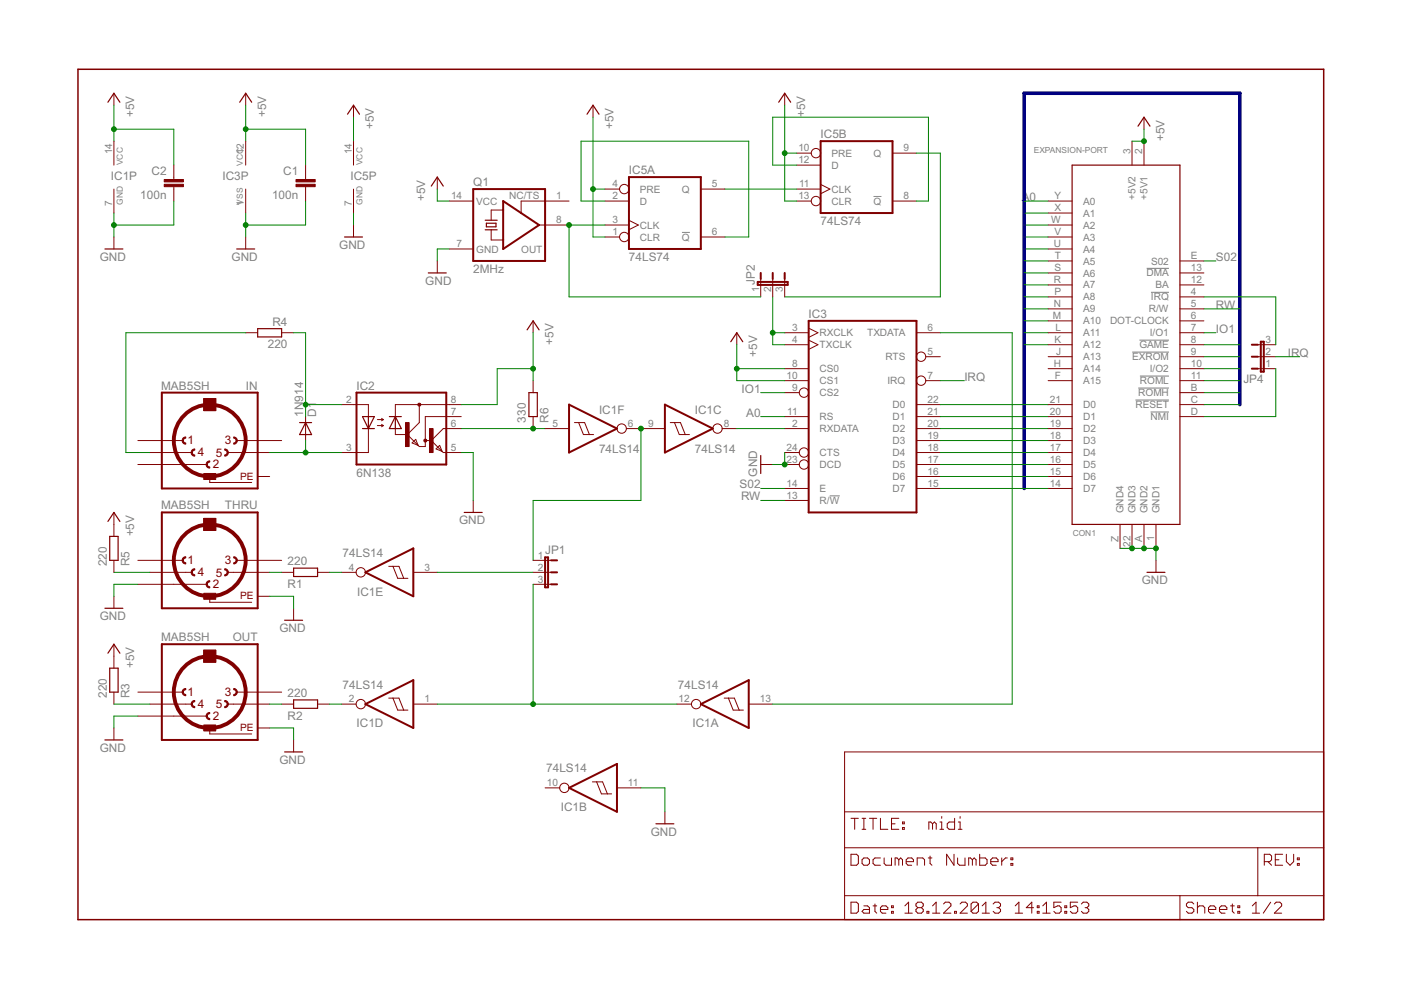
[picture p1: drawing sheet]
<svg xmlns="http://www.w3.org/2000/svg" width="297mm" height="210mm" viewBox="0 0 297 210" stroke-linecap="round" stroke-linejoin="round" font-family="sans-serif">
<path d="M144.6 49.3h1.7M185.2 41.7h1.7M243.1 56.9h4.7M240.1 74.7h7.7M241.6 72.1h6.2M241.7 79.7h6.1M244 62h3.8M240.7 84.8h7.1M241.3 82.3h6.5M243.9 87.4h3.9M175.9 105.1h2.2" fill="none" stroke="#808080" stroke-width=".21"/>
<g fill="none" stroke="#800000" stroke-width=".21">
<path d="M24.2 19.8v2.5M52.1 19.8v2.5M166.4 19.8v2.5M24.2 29.9v5.1M36.9 35v3.1M36.9 39.6v3M52.1 29.9v5.1M64.8 35v3.1M64.8 39.6v3M75 22.3v2.5M75 29.9v5.1M92.7 37.5v2.6"/>
<path d="M125.7 22.3v2.5M168.9 35h5.1M168.9 32.5h3.1M174 39.1l2 1-2 1M189.2 32.5h5.1M240 29.9v5.1M242.5 24.8v2.6M242.5 29.9v5.1M24.2 40.1v5.1M24.2 50.2v2.6M52.1 40.1v5.1M52.1 50.2v2.6"/>
<path d="M75 40.1v5.1M75 47.7v2.5M92.7 55.3v2.6M95.2 42.6h5.1M95.2 52.8h5.1M104.1 48.7v2.2h2.6M106.7 44.5h-2.6v2.2M114.3 47.7h6.3M120.6 42.6h-10.1v2.6M128.3 47.7h5M128.3 42.6h5M128.3 50.2h3.1"/>
<path d="M128.3 40.1h3.1M133.3 46.7l2 1-2 1M148.6 50.2h5.1M148.6 40.1h5.1M161.3 59.1v3.8M163.8 59.1v3.8M166.4 59.1v3.8M168.9 42.6h3.1M168.9 40.1h5.1M189.2 42.6h5.1M222.2 47.7h5.1M222.2 42.6h5.1"/>
<path d="M222.2 52.8h5.1M222.2 45.2h5.1M222.2 50.2h5.1M222.2 57.9h5.1M222.2 55.3h5.1M250.2 57.9h5M250.2 55.3h5M52.1 70.5h2.5M59.7 70.5h2.6M113 68v2.5M156.2 70.5v2.6M166.4 70.5h5"/>
<path d="M166.4 73.1h5M166.4 78.2h5M171.4 69.6l2 .9-2 1M171.4 72.1l2 1-2 1M194.3 70.5h5.1M196.3 75.6h3.1M222.2 70.5h5.1M222.2 73.1h5.1M222.2 75.6h5.1M222.2 78.2h5.1M222.2 62.9h5.1M222.2 65.5h5.1"/>
<path d="M222.2 68h5.1M222.2 60.4h5.1M250.2 70.5h5M250.2 73.1h5M250.2 75.6h5M250.2 78.2h5M250.2 62.9h5M250.2 65.5h5M250.2 68h5M250.2 60.4h5M266.7 73.1h3.8M266.7 75.6h3.8"/>
<path d="M266.7 78.2h3.8M29.2 93.4h9.6M29.2 98.5h14.6M31.8 95.9h8.9M43.2 84.5h2.5v2.6h-2.5zM48.3 95.9h8.9M50.2 93.4h9.5M64.8 88.3v5.1M72.4 85.8h5.7v2.5M78.1 90.9v5h-5.7M80 89h1.3M80 90.2h1.3"/>
<path d="M80.9 88.7l.4 .3M80.9 90l.4 .2M81.3 89l-.4 .2M81.3 90.2l-.4 .3M83.8 90.9v1.2h2.6M86.4 92.1l2.2 2.3M87.4 93.9l.7-.7 .5 1.2zM88.9 85.8v3.8l-2.5 2.5M90.2 93.4h1.2M91.4 93.4l2.6 2.5h3.8M93.2 94.4l.5 1.3-1.2-.5zM97.8 88.3h-7.6v6.4h-1.3l-.3-.3"/>
<path d="M97.8 85.8h-14v2.5M97.8 90.9h-3.8l-2.6 2.5M113 80.7v2.5M113 88.3v2.6M115.6 90.9h5M121.8 89.6h2.2l1 2.5M122.7 89.6l1 2.5h2.2M132.8 90.9h8.2M142.1 89.6h2.2l1 2.5M143 89.6l1 2.5h2.2M153.1 90.9h3.1M161.3 98.5h2.5"/>
<path d="M166.4 88.3h5M166.4 95.9h3.1M166.4 90.9h5M166.4 80.7h5M166.4 83.2h3.1M166.4 98.5h3.1M194.3 93.4h5.1M194.3 85.8h5.1M194.3 88.3h5.1M194.3 95.9h5.1M194.3 90.9h5.1M194.3 98.5h5.1"/>
<path d="M196.3 80.7h3.1M222.2 93.4h5.1M222.2 85.8h5.1M222.2 88.3h5.1M222.2 95.9h5.1M222.2 90.9h5.1M222.2 80.7h5.1M222.2 98.5h5.1M250.2 85.8h5M250.2 88.3h5M250.2 80.7h5M250.2 83.2h5"/>
<path d="M24.2 108.6v5.1M24.2 118.8v2.5M29.2 118.8h9.6M43.2 109.9h2.5v2.6h-2.5zM44.5 101v1.3h8.9M50.2 118.8h9.5M54.6 101h2.6M100.3 106.1v2.5M113 118.8h3.8M166.4 106.1h5M166.4 103.6h5M194.3 103.6h5.1"/>
<path d="M194.3 101h5.1M222.2 103.6h5.1M222.2 101h5.1M237.5 111.2v5.1M240 111.2v5.1M242.5 111.2v5.1M245.1 111.2v5.1M245.1 118.8v2.5M24.2 126.4v2.6M24.2 136.6v5.1M29.2 123.9h14.6M31.8 121.3h8.9"/>
<path d="M43.2 137.9h2.5v2.5h-2.5zM44.5 126.4v1.3h8.9M48.3 121.3h8.9M54.6 126.4h2.6M59.7 121.3h2.6M62.3 129v2.5M67.3 121.3h2.6M72.4 121.3h3.1M82.4 120.1h2.2l1 2.5M83.3 120.1l1 2.5h2.2M87.6 121.3h5.1M113 121.3h3.8"/>
<path d="M113 123.9h3.8M24.2 146.7v2.6M24.2 154.3v2.6M29.2 146.7h9.6M29.2 151.8h14.6M31.8 149.3h8.9M44.5 154.3v1.3h8.9M48.3 149.3h8.9M50.2 146.7h9.5M54.6 154.3h2.6M59.7 149.3h2.6M62.3 156.9v2.5"/>
<path d="M67.3 149.3h2.6M72.4 149.3h3.1M82.4 148h2.2l1 2.6M83.3 148l1 2.6h2.2M87.6 149.3h5.1M143.5 149.3h3.1M153.5 148h2.2l1 2.6M154.4 148l1 2.6h2.2M158.7 149.3h5.1M179.1 159.4h101.5v35.6h-101.5zM115.6 167h3.1M125.6 165.8h2.2l1 2.5"/>
<path d="M126.5 165.8l1 2.5h2.2M130.8 167h5.1M141 172.1v2.6M179.1 179.7h101.5M179.1 172.1h101.5M180.4 173.5h1.6M181.2 173.5v2.3M182.8 173.5h.8M182.8 175.8h.8M183.2 173.5v2.3M184.3 173.5h1.6M185.1 173.5v2.3"/>
<path d="M186.7 173.5v2.3h1.5M189 174.7h.8M190.6 173.5h-1.6v2.3h1.6M191.3 175.5h.4v.3h-.4zM191.3 174.3h.4v.4h-.4zM197.7 174.7l-.4-.4h-.4v1.5M197.7 174.7l.4-.4 .4 .4v1.1M197.7 174.7v1.1M199.3 175.8h.8M199.3 174.3h.4v1.5M199.7 173.1v.4M202.4 173.5v2.3h-1.2l-.4-.3v-.8l.4-.4h1.2"/>
<path d="M203.2 175.8h.8M203.2 174.3h.4v1.5M203.6 173.1v.4M266.7 179.7v10.2M179.1 189.9h101.5M180.4 181.1h1.2l.4 .4v1.6l-.4 .4h-1.2zM180.4 191.3h1.2l.4 .4v1.5l-.4 .4h-1.2zM182.8 182.3l.4-.4h.7l.4 .4v.8l-.4 .4h-.7l-.4-.4zM183.2 192.1h.7l.4 .3v1.2h-1.1l-.4-.4 .4-.4h1.1M185.1 192.1h.8M185.5 191.7v1.5l.4 .4M186.7 192.8h1.5v-.4l-.4-.3h-.8l-.3 .3v.8l.3 .4h.8"/>
<path d="M186.7 181.9h-1.2l-.4 .4v.8l.4 .4h1.2M187.5 181.9v1.2l.3 .4h1.2v-1.6M189 193.2h.4v.4h-.4zM189 192.1h.4v.3h-.4zM190.6 182.3l-.4-.4h-.4v1.6M190.6 182.3l.4-.4 .3 .4v1.2M190.6 182.3v1.2M191.9 193.6h1.5M191.9 192.1l.7-.8v2.3M192.1 182.7h1.6v-.4l-.4-.4h-.8l-.4 .4v.8l.4 .4h.8M194.5 183.5v-1.6h1.1l.4 .4v1.2M194.6 192.4l-.4 .4v.4l.4 .4h.8l.3-.4v-.4l-.3-.4"/>
<path d="M194.6 192.4l-.4-.3v-.4l.4-.4h.8l.3 .4v.4l-.3 .3M194.6 192.4h.8M196.5 193.2h.4v.4h-.4zM196.8 181.9h.8M197.2 181.5v1.6l.4 .4M197.7 193.6h1.6M197.7 192.1l.8-.8v2.3M200 191.7l.4-.4h.8l.4 .4v.4l-1.6 1.5h1.6M202.3 181.1v2.4l-1.6-2.4v2.4M202.4 193.2h.4v.4h-.4zM203 181.9v1.2l.4 .4h1.2v-1.6M203.6 191.7l.3-.4h.8l.4 .4v.4l-1.5 1.5h1.5"/>
<path d="M206.2 182.3l-.4-.4h-.4v1.6M206.2 182.3v1.2M206.2 182.3l.3-.4 .4 .4v1.2M207.5 191.7v1.5l-.4 .4h-.8l-.4-.4M207.5 191.7l-.4-.4h-.8l-.4 .4v1.5M207.5 191.7l-1.6 1.5M207.7 181.1v2.4h1.2l.4-.4v-.8l-.4-.4h-1.2M208.2 193.6h1.6M208.2 192.1l.8-.8v2.3M210.1 182.7h1.5v-.4l-.4-.4h-.8l-.3 .4v.8l.3 .4h.8M210.6 191.7l.4-.4h.7l.4 .4v.4l-.4 .3M211.3 192.4h.4"/>
<path d="M211.7 192.4l.4 .4v.4l-.4 .4h-.7l-.4-.4M212.4 181.9v1.6M213.6 181.9h-.4l-.8 .8M214.3 183.1h.4v.4h-.4zM214.3 181.9h.4v.4h-.4zM215.2 193.6h1.6M215.2 192.1l.8-.8v2.3M219.1 192.4h-1.5l1.2-1.1v2.3M219.9 193.2h.4v.4h-.4zM219.9 192.1h.4v.3h-.4zM221.1 193.6h1.6M221.1 192.1l.8-.8v2.3"/>
<path d="M225 191.3h-1.6v1.1l.8-.3h.4l.4 .3v.8l-.4 .4h-.8l-.4-.4M225.8 193.2h.4v.4h-.4zM225.8 192.1h.4v.3h-.4zM228.5 191.3h-1.6v1.1l.8-.3h.4l.4 .3v.8l-.4 .4h-.8l-.4-.4M229.3 191.7l.4-.4h.7l.4 .4v.4l-.4 .3M230.1 192.4h.3M230.4 192.4l.4 .4v.4l-.4 .4h-.7l-.4-.4M250.2 189.9v5.1M253.1 191.7l-.4-.4h-.8l-.4 .4v.4l.4 .3h.8l.4 .4v.4l-.4 .4h-.8l-.4-.4M253.9 192.4l.4-.3h.8l.3 .3v1.2M253.9 191.3v2.3M256.2 192.8h1.6v-.4l-.4-.3h-.8l-.4 .3v.8l.4 .4h.8"/>
<path d="M258.6 192.8h1.5v-.4l-.4-.3h-.7l-.4 .3v.8l.4 .4h.7M260.9 192.1h.8M261.3 191.7v1.5l.4 .4M262.4 193.2h.4v.4h-.4zM262.4 192.1h.4v.3h-.4zM265.5 193.6h1.6M265.5 192.1l.8-.8v2.3M268.1 182.7h1.1l.4-.4v-.8l-.4-.4h-1.1v2.4M268.8 182.7l.8 .8M269.4 191.3l-1.6 2.3M270.2 191.7l.4-.4h.8l.3 .4v.4l-1.5 1.5h1.5M270.4 182.3h.8"/>
<path d="M271.9 181.1h-1.5v2.4h1.5M272.7 181.1v1.6l.8 .8 .8-.8v-1.6M275.1 183.1h.4v.4h-.4zM275.1 181.9h.4v.4h-.4z"/>
<circle cx="173" cy="32.5" r=".99"/>
<circle cx="132.4" cy="40.1" r=".99"/>
<circle cx="132.4" cy="50.2" r=".99"/>
<circle cx="173" cy="42.6" r=".99"/>
<circle cx="195.3" cy="75.6" r=".99"/>
<circle cx="131.8" cy="90.9" r=".99"/>
<circle cx="152.1" cy="90.9" r=".99"/>
<circle cx="170.5" cy="98.5" r=".99"/>
<circle cx="170.5" cy="95.9" r=".99"/>
<circle cx="170.5" cy="83.2" r=".99"/>
<circle cx="195.3" cy="80.7" r=".99"/>
<circle cx="76.5" cy="121.3" r=".99"/>
<circle cx="76.5" cy="149.3" r=".99"/>
<circle cx="147.6" cy="149.3" r=".99"/>
<circle cx="119.7" cy="167" r=".99"/>
</g>
<g fill="none" stroke="#800000" stroke-width=".25">
<path d="M22.9 21.7l1.3-1.9 1.2 1.9M50.8 21.7l1.3-1.9 1.3 1.9M73.7 24.2l1.3-1.9 1.2 1.9M91.4 39.5l1.3-2 1.3 2M124.5 24.2l1.2-1.9 1.3 1.9M165.1 21.7l1.3-1.9 1.2 1.9M227.3 35h22.9v76.2h-22.9zM241.3 26.8l1.2-2 1.3 2M22.2 52.8h3.9M50.2 52.8h3.8M73 50.2h3.9M90.8 57.9h3.8"/>
<path d="M102.9 48.7h2.5M102.9 46.7h2.5M103.1 47.3h2.1v.8h-2.1zM54.6 69.7h5.1v1.7h-5.1zM111.8 69.9l1.2-1.9 1.3 1.9M154.9 72.5l1.3-2 1.3 2M63.5 89.6h2.6M64.8 89.6l1.3 2.5h-2.6zM76.9 88.3h2.5l-1.3 2.6zM76.9 90.9h2.5M78.1 88.3v2.6M82.5 88.3h2.6"/>
<path d="M83.8 88.3l1.3 2.6h-2.6zM83.8 88.3v2.6M112.1 83.2h1.8v5.1h-1.8zM161.3 96.6v3.8M22.9 110.6l1.3-2 1.2 2M23.3 113.7h1.7v5.1h-1.7zM98.4 108.6h3.8M22.2 129h3.9M22.9 138.5l1.3-1.9 1.2 1.9M60.3 131.5h3.9M62.3 120.5h5v1.7h-5zM243.2 121.3h3.8"/>
<path d="M22.2 156.9h3.9M23.3 141.7h1.7v5h-1.7zM60.3 159.4h3.9M62.3 148.4h5v1.8h-5zM139.1 174.7h3.8"/>
</g>
<g fill="none" stroke="#800000" stroke-width=".42">
<path d="M133.3 37.5h15.3v15.3h-15.3zM174 29.9h15.2v15.3h-15.2zM100.3 40.1h15.3v15.2h-15.3zM106.7 42.6l7.6 5.1-7.6 5.1zM160.7 59.8h6.3v.6h-6.3zM161.3 57.9v1.2M163.8 57.9v1.2M166.4 57.9v1.2M171.4 68h22.9v40.6h-22.9zM265.4 73.1h1.3M265.4 75.6h1.3M265.4 78.2h1.3"/>
<path d="M267.3 72.5h.6v6.3h-.6zM34.3 83.2h20.3v20.4h-20.3zM75.6 83.2h19v15.3h-19zM120.6 85.8l10.2 5.1-10.2 5zM141 85.8l10.1 5.1-10.1 5zM34.3 108.6h20.3v20.4h-20.3zM115.6 118.2h.6v6.3h-.6zM116.8 118.8h1.3M34.3 136.6h20.3v20.3h-20.3zM77.5 121.3l10.1-5v10.1zM116.8 123.9h1.3M116.8 121.3h1.3"/>
<path d="M77.5 149.3l10.1-5.1v10.1zM148.6 149.3l10.1-5.1v10.1zM120.6 167l10.2-5v10.1z"/>
</g>
<g fill="#800000" stroke="#800000" stroke-width=".21">
<path d="M47.6 96.5l.3-.1 .3-.5h.2l-.1 .4-.3 .3-.4 .1z" fill-rule="evenodd"/>
<path d="M47.6 95.2l.6 .2 .2 .5h-.2l-.3-.4-.3-.1z" fill-rule="evenodd"/>
<path d="M38.8 92.9l.6-.3v.3l-.4 .2-.1 .3h-.3z" fill-rule="evenodd"/>
<path d="M38.6 93.4h.3l.2 .4 .3 .1v.3l-.6-.2z" fill-rule="evenodd"/>
<path d="M49.6 93.9l.2-.1 .3-.4h.2l-.1 .4-.3 .3-.3 .1z" fill-rule="evenodd"/>
<path d="M49.6 92.6l.5 .3 .2 .5h-.2l-.3-.4-.2-.1z" fill-rule="evenodd"/>
<path d="M43.9 97.9l.6-.2v.3l-.5 .2v.3h-.3z" fill-rule="evenodd"/>
<path d="M43.7 98.5h.3l.2 .4 .3 .1v.3l-.6-.3z" fill-rule="evenodd"/>
<path d="M40.7 95.4l.6-.2v.2l-.4 .3-.1 .2h-.3z" fill-rule="evenodd"/>
<path d="M40.5 95.9h.3l.2 .5 .3 .1v.2l-.6-.2z" fill-rule="evenodd"/>
<path d="M48.2 121.3h.2l-.2 .6-.6 .2v-.2l.4-.3z" fill-rule="evenodd"/>
<path d="M47.6 120.6l.6 .2 .2 .5h-.2l-.3-.4-.3-.1z" fill-rule="evenodd"/>
<path d="M38.8 118.3l.6-.3v.3l-.4 .2-.1 .3h-.3z" fill-rule="evenodd"/>
<path d="M38.6 118.8h.3l.1 .3 .4 .2v.3l-.6-.2z" fill-rule="evenodd"/>
<path d="M50.1 118.8h.2l-.1 .3-.3 .4-.3 .1v-.3l.2-.1z" fill-rule="evenodd"/>
<path d="M49.6 118l.5 .3 .2 .5h-.2l-.3-.4-.2-.1z" fill-rule="evenodd"/>
<path d="M43.9 123.3l.6-.2v.3l-.3 .1-.2 .4h-.3z" fill-rule="evenodd"/>
<path d="M43.7 123.9h.3v.3l.5 .2v.3l-.6-.3z" fill-rule="evenodd"/>
<path d="M40.7 120.8l.6-.2v.2l-.3 .1-.2 .4h-.3z" fill-rule="evenodd"/>
<path d="M40.5 121.3h.3l.1 .3 .4 .3v.2l-.6-.2z" fill-rule="evenodd"/>
<path d="M47.6 149.8l.3-.1 .3-.4h.2l-.1 .3-.3 .4-.4 .1z" fill-rule="evenodd"/>
<path d="M47.6 148.5l.6 .2 .2 .6h-.2l-.2-.3-.4-.2z" fill-rule="evenodd"/>
<path d="M38.8 146.2l.6-.2v.2l-.4 .2-.1 .3h-.3z" fill-rule="evenodd"/>
<path d="M38.6 146.7h.3l.1 .3 .4 .3v.2l-.6-.2z" fill-rule="evenodd"/>
<path d="M49.6 147.3l.2-.1 .3-.5h.2l-.1 .4-.3 .3-.3 .1z" fill-rule="evenodd"/>
<path d="M49.6 146l.5 .2 .2 .5h-.2l-.1-.3-.4-.2z" fill-rule="evenodd"/>
<path d="M43.9 151.3l.6-.2v.2l-.5 .2v.3h-.3z" fill-rule="evenodd"/>
<path d="M43.7 151.8h.3v.3l.5 .2v.3l-.6-.2z" fill-rule="evenodd"/>
<path d="M40.7 148.7l.6-.2v.3l-.4 .2-.1 .3h-.3z" fill-rule="evenodd"/>
<path d="M40.5 149.3h.3l.1 .3 .4 .2v.3l-.6-.3z" fill-rule="evenodd"/>
<circle cx="88.9" cy="85.8" r=".32"/>
<circle cx="90.2" cy="93.4" r=".32"/>
</g>
<g fill="#800000" stroke="#800000" stroke-width=".21">
<path d="M86 89.6h.7v5.1h-.7z"/>
<path d="M91.1 90.9h.7v5h-.7z"/>
<path d="M34.8 39.1h4.1v.5h-4.1z"/>
<path d="M34.8 38.1h4.1v.5h-4.1z"/>
<path d="M62.8 39.1h4v.5h-4z"/>
<path d="M62.8 38.1h4v.5h-4z"/>
<path d="M43.2 84.5h2.5v2.6h-2.5z"/>
<path d="M43.2 100.4h2.5v1.3h-2.5z"/>
<path d="M43.2 109.9h2.5v2.6h-2.5z"/>
<path d="M43.2 125.8h2.5v1.3h-2.5z"/>
<path d="M43.2 137.9h2.5v2.5h-2.5z"/>
<path d="M43.2 153.7h2.5v1.3h-2.5z"/>
</g>
<path d="M16.5 14.7h264.1v180.3h-264.1z" fill="none" stroke="#800000" stroke-width=".32"/>
<g fill="none" stroke="#800000" stroke-width=".83">
<circle cx="44.5" cy="93.4" r="7.6"/>
<circle cx="44.5" cy="118.8" r="7.6"/>
<circle cx="44.5" cy="146.7" r="7.6"/>
</g>
<path d="M262.9 85.8v-66h-45.8v83.8" fill="none" stroke="#000080" stroke-width=".76"/>
<g fill="none" stroke="#008000" stroke-width=".21">
<path d="M24.2 22.3v7.6M24.2 27.4h12.7v7.6M52.1 27.4h12.7v7.6M52.1 22.3v7.6M75 24.8v5.1M125.7 24.8v25.4h2.6M166.4 22.3v20.3h2.5M166.4 32.5h2.5M168.9 35h-5.1v-10.2h33v17.8h-2.5M194.3 32.5h5.1v30.4h-33M242.5 27.4v2.5h-2.5M24.2 45.2v5"/>
<path d="M36.9 42.6v5.1h-12.7M52.1 45.2v5M64.8 42.6v5.1h-12.7M75 45.2v2.5M92.7 40.1v2.5h2.5M95.2 52.8h-2.5v2.5M125.7 40.1h2.6M128.3 47.7h-7.7v15.2h40.7M128.3 42.6h-5.1v-12.7h35.5v20.3h-5M153.7 40.1h15.2M217.1 47.7h5.1M217.1 52.8h5.1"/>
<path d="M217.1 42.6h5.1M217.1 50.2h5.1M217.1 55.3h5.1M217.1 45.2h5.1M217.1 57.9h5.1M255.2 55.3h2.6M52.1 70.5h-25.4v25.4h5.1M62.3 70.5h2.5v17.8M113 78.2h-7.6v7.6h-7.6M113 70.5v10.2M156.2 78.2h10.2M156.2 73.1v7.6h10.2"/>
<path d="M163.8 70.5h2.6M163.8 62.9v10.2h2.6M199.4 70.5h15.2v78.8h-50.8M217.1 70.5h5.1M217.1 73.1h5.1M217.1 65.5h5.1M217.1 62.9h5.1M217.1 60.4h5.1M217.1 68h5.1M255.2 70.5h2.6M255.2 78.2h7.7M255.2 73.1h7.7"/>
<path d="M255.2 65.5h7.7M255.2 62.9h15.3v10.2M255.2 75.6h7.7M270.5 78.2v10.1h-15.3M270.5 75.6h5.1M57.2 95.9h15.2M64.8 85.8h7.6M64.8 93.4v2.5M97.8 95.9h2.5v10.2M97.8 90.9h17.8M135.9 90.9v15.2h-22.9v12.7M156.2 90.9h10.2"/>
<path d="M161.3 88.3h5.1M161.3 83.2h5.1M166.4 95.9v2.6h-2.6M199.4 95.9h22.8M199.4 85.8h22.8M199.4 98.5h22.8M199.4 90.9h22.8M199.4 80.7h5M199.4 88.3h22.8M199.4 93.4h22.8M255.2 85.8h7.7M255.2 80.7h7.7"/>
<path d="M255.2 83.2h7.7M161.3 103.6h5.1M161.3 106.1h5.1M199.4 103.6h22.8M199.4 101h22.8M237.5 116.3h7.6v2.5M24.2 121.3h7.6M29.2 123.9h-5v2.5M57.2 126.4h5.1v2.6M57.2 121.3h2.5M69.9 121.3h2.5M92.7 121.3h20.3"/>
<path d="M113 123.9v25.4M24.2 149.3h7.6M29.2 151.8h-5v2.5M57.2 154.3h5.1v2.6M57.2 149.3h2.5M69.9 149.3h2.5M92.7 149.3h50.8M135.9 167h5.1v5.1"/>
</g>
<g fill="#008000" stroke="#008000" stroke-width=".21">
<circle cx="64.8" cy="85.8" r=".51"/>
<circle cx="64.8" cy="95.9" r=".51"/>
<circle cx="24.2" cy="47.7" r=".51"/>
<circle cx="52.1" cy="47.7" r=".51"/>
<circle cx="245.1" cy="116.3" r=".51"/>
<circle cx="242.5" cy="116.3" r=".51"/>
<circle cx="240" cy="116.3" r=".51"/>
<circle cx="166.4" cy="98.5" r=".51"/>
<circle cx="113" cy="90.9" r=".51"/>
<circle cx="113" cy="78.2" r=".51"/>
<circle cx="24.2" cy="27.4" r=".51"/>
<circle cx="52.1" cy="27.4" r=".51"/>
<circle cx="242.5" cy="29.9" r=".51"/>
<circle cx="156.2" cy="78.2" r=".51"/>
<circle cx="125.7" cy="40.1" r=".51"/>
<circle cx="166.4" cy="32.5" r=".51"/>
<circle cx="163.8" cy="70.5" r=".51"/>
<circle cx="135.9" cy="90.9" r=".51"/>
<circle cx="113" cy="149.3" r=".51"/>
<circle cx="120.6" cy="47.7" r=".51"/>
</g>
<g font-size="2.8" fill="#808080">
<text x="28.5" y="24.9" transform="rotate(-90 28.5 24.9)">+5V</text>
<text x="56.4" y="24.9" transform="rotate(-90 56.4 24.9)">+5V</text>
<text x="79.3" y="27.4" transform="rotate(-90 79.3 27.4)">+5V</text>
<text x="130" y="27.4" transform="rotate(-90 130 27.4)">+5V</text>
<text x="170.7" y="24.9" transform="rotate(-90 170.7 24.9)">+5V</text>
<text x="174" y="29.3">IC5B</text>
<text x="246.9" y="29.9" transform="rotate(-90 246.9 29.9)">+5V</text>
<text x="23.5" y="38.2">IC1P</text>
<text x="32.1" y="37.2">C2</text>
<text x="47.2" y="38.2">IC3P</text>
<text x="60.1" y="37.2">C1</text>
<text x="74.3" y="38.2">IC5P</text>
<text x="100.3" y="39.5">Q1</text>
<text x="133.4" y="36.9">IC5A</text>
<text x="29.7" y="42.2">100n</text>
<text x="57.7" y="42.2">100n</text>
<text x="90.2" y="42.6" transform="rotate(-90 90.2 42.6)">+5V</text>
<text x="174" y="47.7">74LS74</text>
<text x="216.6" y="42.6">A0</text>
<text x="71.9" y="52.8">GND</text>
<text x="21.1" y="55.3">GND</text>
<text x="49.1" y="55.3">GND</text>
<text x="100.3" y="57.9">2MHz</text>
<text x="133.4" y="55.3">74LS74</text>
<text x="257.8" y="55.3">S02</text>
<text x="90.2" y="60.4">GND</text>
<text x="160" y="60.4" transform="rotate(-90 160 60.4)">JP2</text>
<text x="257.8" y="65.5">RW</text>
<text x="57.8" y="69.1">R4</text>
<text x="171.4" y="67.4">IC3</text>
<text x="257.8" y="70.6">IO1</text>
<text x="56.8" y="73.9">220</text>
<text x="117.4" y="73.1" transform="rotate(-90 117.4 73.1)">+5V</text>
<text x="160.5" y="75.6" transform="rotate(-90 160.5 75.6)">+5V</text>
<text x="273" y="75.6">IRQ</text>
<text x="34.2" y="82.6">MAB5SH</text>
<text x="52.1" y="82.6">IN</text>
<text x="75.6" y="82.6">IC2</text>
<text x="157.2" y="83.3">IO1</text>
<text x="204.5" y="80.7">IRQ</text>
<text x="263.6" y="81.2">JP4</text>
<text x="64.2" y="88.3" transform="rotate(-90 64.2 88.3)">1N914</text>
<text x="67" y="88.3" transform="rotate(-90 67 88.3)">D1</text>
<text x="111.5" y="89.6" transform="rotate(-90 111.5 89.6)">330</text>
<text x="116.3" y="89.6" transform="rotate(-90 116.3 89.6)">R6</text>
<text x="127" y="87.7">IC1F</text>
<text x="147.3" y="87.7">IC1C</text>
<text x="158.2" y="88.3">A0</text>
<text x="127" y="96">74LS14</text>
<text x="147.3" y="96">74LS14</text>
<text x="75.6" y="101">6N138</text>
<text x="160.5" y="101" transform="rotate(-90 160.5 101)">GND</text>
<text x="156.8" y="103.6">S02</text>
<text x="157.1" y="106.1">RW</text>
<text x="28.5" y="113.7" transform="rotate(-90 28.5 113.7)">+5V</text>
<text x="34.2" y="108">MAB5SH</text>
<text x="47.7" y="108">THRU</text>
<text x="97.3" y="111.2">GND</text>
<text x="61" y="119.8">220</text>
<text x="72.6" y="118">74LS14</text>
<text x="115.6" y="117.5">JP1</text>
<text x="22.6" y="120.1" transform="rotate(-90 22.6 120.1)">220</text>
<text x="27.4" y="120.1" transform="rotate(-90 27.4 120.1)">R5</text>
<text x="61" y="124.6">R1</text>
<text x="242.1" y="123.9">GND</text>
<text x="21.1" y="131.5">GND</text>
<text x="75.7" y="126.3">IC1E</text>
<text x="34.2" y="135.9">MAB5SH</text>
<text x="49.3" y="135.9">OUT</text>
<text x="59.2" y="134">GND</text>
<text x="28.5" y="141.7" transform="rotate(-90 28.5 141.7)">+5V</text>
<text x="22.6" y="148" transform="rotate(-90 22.6 148)">220</text>
<text x="27.4" y="148" transform="rotate(-90 27.4 148)">R3</text>
<text x="61" y="147.8">220</text>
<text x="72.6" y="146">74LS14</text>
<text x="143.7" y="146">74LS14</text>
<text x="61" y="152.6">R2</text>
<text x="75.6" y="154.2">IC1D</text>
<text x="146.8" y="154.2">IC1A</text>
<text x="21.1" y="159.4">GND</text>
<text x="59.2" y="162">GND</text>
<text x="115.8" y="163.8">74LS14</text>
<text x="118.9" y="172">IC1B</text>
<text x="138" y="177.2">GND</text>
</g>
<g font-size="2.8" fill="#800000">
<text x="39.8" y="94.2">1</text>
<text x="47.6" y="94.2">3</text>
<text x="41.9" y="96.7">4</text>
<text x="45.1" y="99.3">2</text>
<text x="45.7" y="96.8">5</text>
<text x="39.8" y="119.6">1</text>
<text x="47.6" y="119.6">3</text>
<text x="41.9" y="122.1">4</text>
<text x="45.1" y="124.6">2</text>
<text x="45.7" y="122.2">5</text>
<text x="39.8" y="147.5">1</text>
<text x="47.6" y="147.5">3</text>
<text x="41.9" y="150">4</text>
<text x="45.1" y="152.6">2</text>
<text x="45.7" y="150.2">5</text>
</g>
<g font-size="2.4" fill="#808080">
<text x="23.8" y="32.7" transform="rotate(-90 23.8 32.7)">14</text>
<text x="51.7" y="32.7" transform="rotate(-90 51.7 32.7)">12</text>
<text x="74.6" y="32.7" transform="rotate(-90 74.6 32.7)">14</text>
<text x="169.3" y="34.7">12</text>
<text x="169.3" y="32.1">10</text>
<text x="176.3" y="35.8">D</text>
<text x="176.3" y="33.2">PRE</text>
<text x="185.2" y="33.2">Q</text>
<text x="191.6" y="32.1">9</text>
<text x="239.7" y="32.7" transform="rotate(-90 239.7 32.7)">3</text>
<text x="242.2" y="32.7" transform="rotate(-90 242.2 32.7)">2</text>
<text x="129.8" y="39.7">4</text>
<text x="135.7" y="40.8">PRE</text>
<text x="144.6" y="40.8">Q</text>
<text x="150.9" y="39.7">5</text>
<text x="169.4" y="39.7">11</text>
<text x="176.3" y="40.8">CLK</text>
<text x="23.8" y="43.6" transform="rotate(-90 23.8 43.6)">7</text>
<text x="51.7" y="43.6" transform="rotate(-90 51.7 43.6)">1</text>
<text x="74.6" y="43.6" transform="rotate(-90 74.6 43.6)">7</text>
<text x="95.6" y="42.3">14</text>
<text x="101" y="43.4">VCC</text>
<text x="108" y="42.1">NC/TS</text>
<text x="117.9" y="47.3">8</text>
<text x="117.9" y="42.3">1</text>
<text x="129.8" y="42.3">2</text>
<text x="129.8" y="47.3">3</text>
<text x="135.7" y="43.4">D</text>
<text x="169.3" y="42.3">13</text>
<text x="176.3" y="43.4">CLR</text>
<text x="185.2" y="43.4">Q</text>
<text x="191.6" y="42.3">8</text>
<text x="222.8" y="47.3">W</text>
<text x="223.6" y="42.3">Y</text>
<text x="223.6" y="44.8">X</text>
<text x="229.7" y="43.4">A0</text>
<text x="229.7" y="45.9">A1</text>
<text x="240.8" y="42.4" transform="rotate(-90 240.8 42.4)">+5V2</text>
<text x="243.3" y="42.4" transform="rotate(-90 243.3 42.4)">+5V1</text>
<text x="96.8" y="52.4">7</text>
<text x="101" y="53.5">GND</text>
<text x="110.5" y="53.5">OUT</text>
<text x="129.8" y="49.9">1</text>
<text x="135.7" y="51">CLR</text>
<text x="135.7" y="48.5">CLK</text>
<text x="144.6" y="51">Q</text>
<text x="150.9" y="49.9">6</text>
<text x="223.4" y="52.4">U</text>
<text x="223.6" y="49.9">V</text>
<text x="229.7" y="48.5">A2</text>
<text x="229.7" y="51">A3</text>
<text x="229.7" y="53.5">A4</text>
<text x="223.6" y="57.5">S</text>
<text x="223.7" y="55">T</text>
<text x="229.7" y="58.6">A6</text>
<text x="229.7" y="56.1">A5</text>
<text x="243.1" y="58.6">DMA</text>
<text x="244" y="56.1">S02</text>
<text x="252.5" y="57.5">13</text>
<text x="252.5" y="55">E</text>
<text x="160.9" y="61.9" transform="rotate(-90 160.9 61.9)">1</text>
<text x="163.5" y="61.9" transform="rotate(-90 163.5 61.9)">2</text>
<text x="166" y="61.9" transform="rotate(-90 166 61.9)">3</text>
<text x="223.4" y="60">R</text>
<text x="223.4" y="65.1">N</text>
<text x="223.6" y="62.6">P</text>
<text x="229.7" y="61.2">A7</text>
<text x="229.7" y="63.7">A8</text>
<text x="244" y="63.7">IRQ</text>
<text x="245" y="61.2">BA</text>
<text x="252.5" y="62.6">4</text>
<text x="252.5" y="65.1">5</text>
<text x="252.5" y="60">12</text>
<text x="167.9" y="70.2">3</text>
<text x="173.8" y="71.3">RXCLK</text>
<text x="183.9" y="71.3">TXDATA</text>
<text x="196.6" y="70.2">6</text>
<text x="223.2" y="67.7">M</text>
<text x="223.8" y="70.2">L</text>
<text x="229.7" y="66.2">A9</text>
<text x="229.7" y="68.8">A10</text>
<text x="229.7" y="71.3">A11</text>
<text x="235.3" y="68.8">DOT-CLOCK</text>
<text x="243.6" y="66.2">R/W</text>
<text x="243.8" y="71.3">I/O1</text>
<text x="252.5" y="67.7">6</text>
<text x="252.5" y="70.2">7</text>
<text x="167.9" y="72.7">4</text>
<text x="167.9" y="77.8">8</text>
<text x="173.8" y="73.9">TXCLK</text>
<text x="187.7" y="76.4">RTS</text>
<text x="196.6" y="75.3">5</text>
<text x="223.4" y="77.8">H</text>
<text x="223.6" y="72.7">K</text>
<text x="223.9" y="75.3">J</text>
<text x="229.7" y="73.9">A12</text>
<text x="229.7" y="76.4">A13</text>
<text x="240" y="76.4">EXROM</text>
<text x="241.6" y="73.9">GAME</text>
<text x="252.5" y="72.7">8</text>
<text x="252.5" y="75.3">9</text>
<text x="252.5" y="77.8">10</text>
<text x="268.3" y="77.8">1</text>
<text x="268.3" y="75.3">2</text>
<text x="268.3" y="72.7">3</text>
<text x="166.7" y="80.4">10</text>
<text x="167.9" y="82.9">9</text>
<text x="173.8" y="78.9">CS0</text>
<text x="173.8" y="81.5">CS1</text>
<text x="188.2" y="81.5">IRQ</text>
<text x="196.6" y="80.4">7</text>
<text x="223.7" y="80.4">F</text>
<text x="229.7" y="78.9">A14</text>
<text x="229.7" y="81.5">A15</text>
<text x="241.7" y="81.5">ROML</text>
<text x="243.8" y="78.9">I/O2</text>
<text x="252.5" y="80.4">11</text>
<text x="252.5" y="82.9">B</text>
<text x="73.4" y="85.4">2</text>
<text x="95.6" y="88">7</text>
<text x="95.6" y="85.4">8</text>
<text x="166.9" y="88">11</text>
<text x="173.8" y="84">CS2</text>
<text x="173.8" y="89.1">RS</text>
<text x="189.2" y="89.1">D1</text>
<text x="189.2" y="86.6">D0</text>
<text x="196.6" y="88">21</text>
<text x="196.6" y="85.4">22</text>
<text x="222.6" y="85.4">21</text>
<text x="222.6" y="88">20</text>
<text x="229.7" y="86.6">D0</text>
<text x="229.7" y="89.1">D1</text>
<text x="240.7" y="86.6">RESET</text>
<text x="241.3" y="84">ROMH</text>
<text x="243.9" y="89.1">NMI</text>
<text x="252.5" y="85.4">C</text>
<text x="252.5" y="88">D</text>
<text x="73.4" y="95.6">3</text>
<text x="95.6" y="95.6">5</text>
<text x="95.6" y="90.5">6</text>
<text x="117.1" y="90.5">5</text>
<text x="133.1" y="90.5">6</text>
<text x="137.4" y="90.5">9</text>
<text x="153.5" y="90.5">8</text>
<text x="166.7" y="95.6">24</text>
<text x="167.9" y="90.5">2</text>
<text x="173.8" y="91.6">RXDATA</text>
<text x="189.2" y="94.2">D3</text>
<text x="189.2" y="91.6">D2</text>
<text x="196.6" y="95.6">18</text>
<text x="196.6" y="93.1">19</text>
<text x="196.6" y="90.5">20</text>
<text x="222.6" y="90.5">19</text>
<text x="222.6" y="93.1">18</text>
<text x="222.6" y="95.6">17</text>
<text x="229.7" y="91.6">D2</text>
<text x="229.7" y="94.2">D3</text>
<text x="166.7" y="98.1">23</text>
<text x="173.8" y="99.3">DCD</text>
<text x="173.8" y="96.7">CTS</text>
<text x="189.2" y="101.8">D6</text>
<text x="189.2" y="99.3">D5</text>
<text x="189.2" y="96.7">D4</text>
<text x="196.6" y="100.7">16</text>
<text x="196.6" y="98.1">17</text>
<text x="222.6" y="98.1">16</text>
<text x="222.6" y="100.7">15</text>
<text x="229.7" y="96.7">D4</text>
<text x="229.7" y="99.3">D5</text>
<text x="229.7" y="101.8">D6</text>
<text x="166.7" y="105.8">13</text>
<text x="166.7" y="103.2">14</text>
<text x="173.8" y="106.9">R/W</text>
<text x="173.8" y="104.3">E</text>
<text x="189.2" y="104.3">D7</text>
<text x="196.6" y="103.2">15</text>
<text x="222.6" y="103.2">14</text>
<text x="229.7" y="104.3">D7</text>
<text x="238.2" y="108.9" transform="rotate(-90 238.2 108.9)">GND4</text>
<text x="240.8" y="108.9" transform="rotate(-90 240.8 108.9)">GND3</text>
<text x="243.3" y="108.9" transform="rotate(-90 243.3 108.9)">GND2</text>
<text x="245.9" y="108.9" transform="rotate(-90 245.9 108.9)">GND1</text>
<text x="114" y="118.5">1</text>
<text x="237.1" y="114.8" transform="rotate(-90 237.1 114.8)">Z</text>
<text x="239.7" y="115.9" transform="rotate(-90 239.7 115.9)">22</text>
<text x="242.2" y="114.9" transform="rotate(-90 242.2 114.9)">A</text>
<text x="244.7" y="114.7" transform="rotate(-90 244.7 114.7)">1</text>
<text x="74" y="121">4</text>
<text x="90" y="121">3</text>
<text x="114" y="121">2</text>
<text x="114" y="123.5">3</text>
<text x="74" y="148.9">2</text>
<text x="90" y="148.9">1</text>
<text x="143.9" y="148.9">12</text>
<text x="161.1" y="148.9">13</text>
<text x="115.9" y="166.7">10</text>
<text x="133.1" y="166.7">11</text>
</g>
<g font-size="2.4" fill="#800000">
<text x="50.9" y="101.7">PE</text>
<text x="50.9" y="127.1">PE</text>
<text x="50.9" y="155">PE</text>
</g>
<g font-size="2" fill="#808080">
<text x="26.1" y="35" transform="rotate(-90 26.1 35)">VCC</text>
<text x="51.5" y="35.1" transform="rotate(-90 51.5 35.1)">VCC</text>
<text x="76.8" y="35" transform="rotate(-90 76.8 35)">VCC</text>
<text x="219.2" y="32.5">EXPANSION-PORT</text>
<text x="26.1" y="43.4" transform="rotate(-90 26.1 43.4)">GND</text>
<text x="51.5" y="43.4" transform="rotate(-90 51.5 43.4)">VSS</text>
<text x="76.8" y="43.4" transform="rotate(-90 76.8 43.4)">GND</text>
<text x="227.4" y="113.7">CON1</text>
</g>
</svg>
